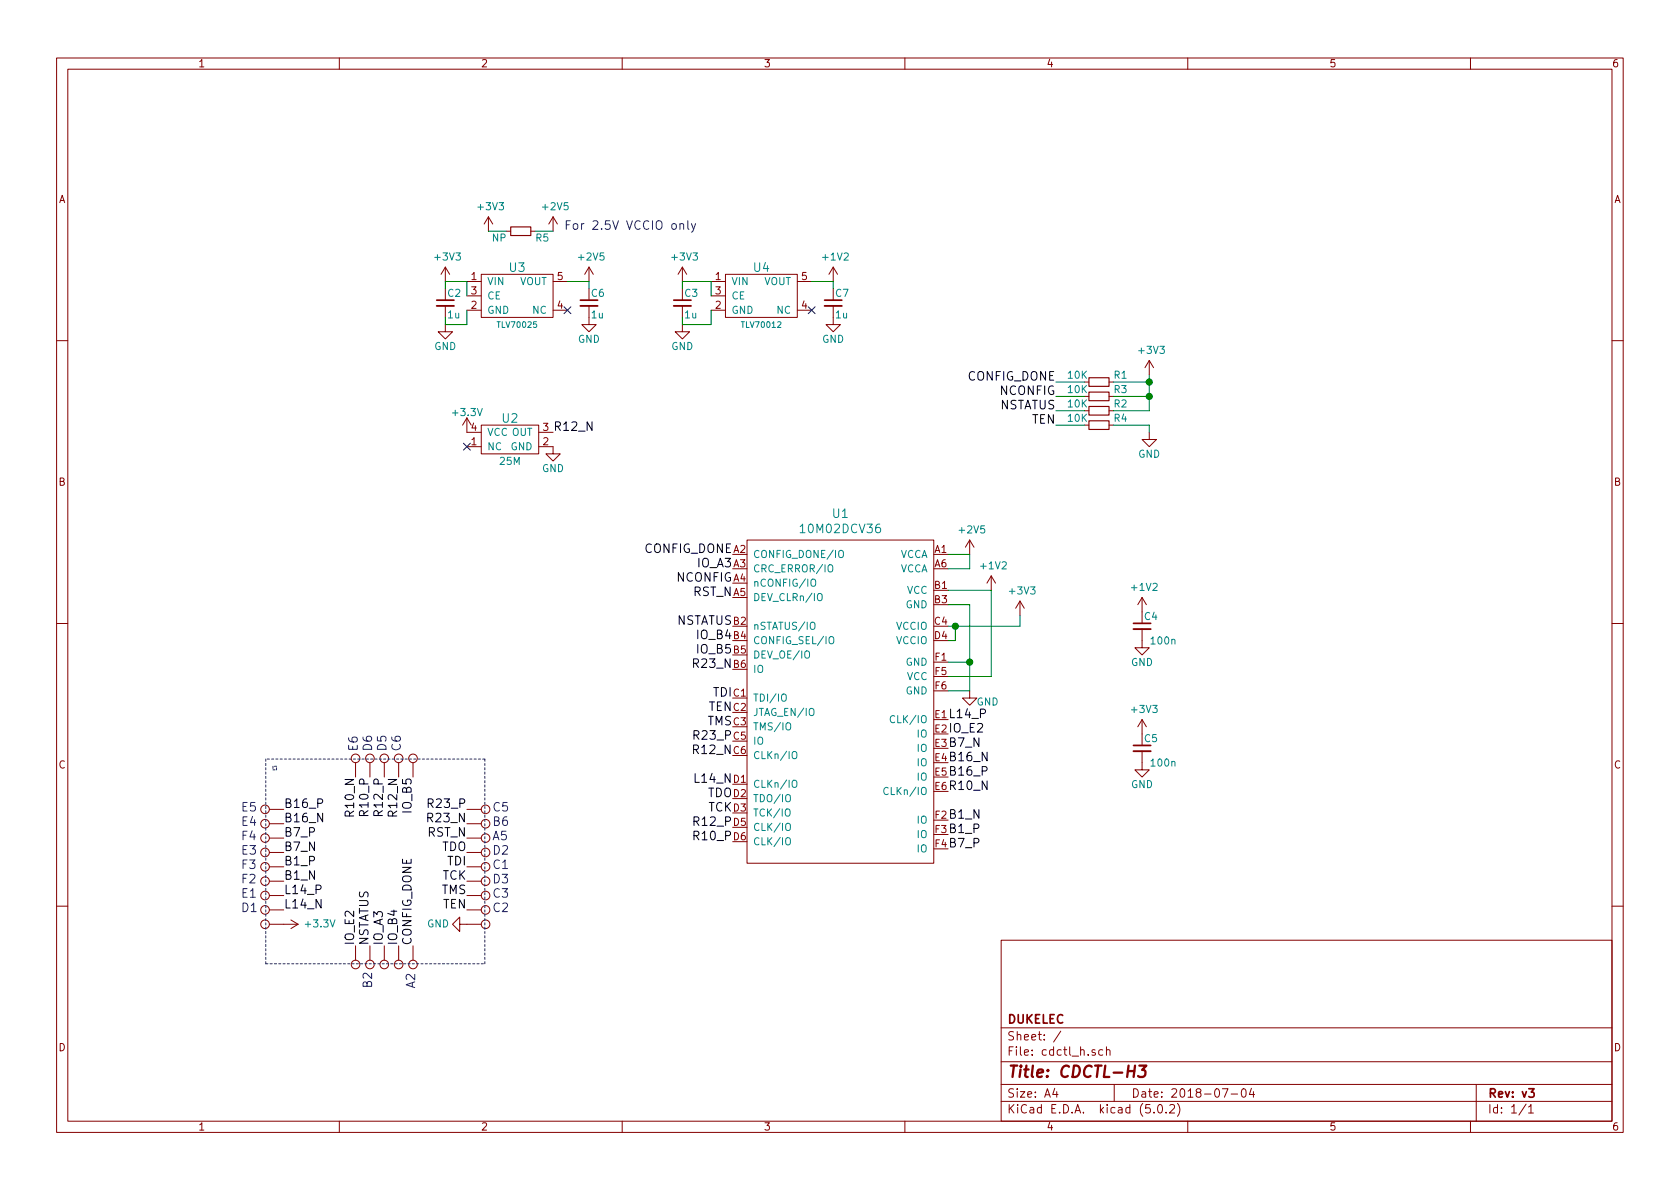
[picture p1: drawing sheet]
<svg xmlns="http://www.w3.org/2000/svg" width="297mm" height="210mm" viewBox="0 0 297 210" stroke-linecap="round" stroke-linejoin="round" font-family="sans-serif">
<g fill="none" stroke="#840000" stroke-width=".18">
<path d="M10 10.3h277v189.9h-277zM12 12.2h273v186.1h-273zM60 10.3v1.9M110 10.3v1.9M160 10.3v1.9M210 10.3v1.9M260 10.3v1.9M86.4 38.3l-.8 1.3M86.4 38.3v2.6M86.4 38.3l.7 1.3M97.8 38.3l-.8 1.3M97.8 38.3v2.6"/>
<path d="M97.8 38.3l.8 1.3M78.7 57.4v1.3h1.3l-1.3 1.2-1.2-1.2h1.2M78.7 47.2v2.6M78.7 54.1v2M78.7 47.2l-.7 1.3M78.7 47.2l.8 1.3M82.5 49.8h2.6M82.5 54.9h2.6M82.5 52.3h2.6M85.1 48.5h12.7v7.6h-12.7zM89.5 40.9h.8M93.9 40.9h.7"/>
<path d="M97.8 49.8h2.5M97.8 54.9h2.5M104.1 54.1v3.3h1.3l-1.3 1.3-1.2-1.3h1.2M104.1 47.2l-.7 1.3M104.1 47.2v2.6M104.1 47.2l.8 1.3M120.6 57.4v1.3h1.3l-1.3 1.2-1.2-1.2h1.2M120.6 47.2v2.6M120.6 54.1v2M120.6 47.2l-.7 1.3M120.6 47.2l.8 1.3M125.7 49.8h2.6"/>
<path d="M125.7 54.9h2.6M125.7 52.3h2.6M128.3 48.5h12.7v7.6h-12.7zM141 49.8h2.5M141 54.9h2.5M147.3 54.1v3.3h1.3l-1.3 1.3-1.3-1.3h1.3M147.3 47.2v2.6M147.3 47.2l-.7 1.3M147.3 47.2l.8 1.3M10 60.2h2M82.5 79h2.6M82.5 73.9v2.5h2.6"/>
<path d="M82.5 73.9l-.7 1.3M82.5 73.9l.8 1.3M85.1 75.2h10.1v5.1h-10.1zM95.2 79h2.6v1.3h1.3l-1.3 1.2-1.3-1.2h1.3M95.2 76.4h2.6M196.1 67.6h.7M196.1 72.6h.7M196.1 70.1h.7M196.1 75.2h.7M203.2 76.4v1.3h1.3l-1.3 1.3-1.3-1.3h1.3M203.2 63.7l-.8 1.3M203.2 63.7v2.6"/>
<path d="M203.2 63.7l.8 1.3M285 60.2h2M132.1 95.5h33v57.1h-33zM171.4 95.5l.8 1.3M171.4 95.5l-.7 1.3M171.4 95.5v2.5M10 110.3h2M175.3 101.8l-.8 1.3M175.3 101.8v2.6M175.3 101.8l.7 1.3M180.3 106.3l-.7 1.3M180.3 106.3v2.5"/>
<path d="M180.3 106.3l.8 1.3M201.9 111.2v3.3h1.3l-1.3 1.3-1.2-1.3h1.2M201.9 105.7v2.5M201.9 105.7l-.7 1.2M201.9 105.7l.8 1.2M285 110.3h2M62.9 134.9v2.5M65.4 134.9v2.5M67.9 134.9v2.5M70.5 134.9v2.5M73 134.9v2.5M171.4 122.2v1.2h1.3l-1.3 1.3-1.2-1.3h1.2"/>
<path d="M201.9 132.8v3.3h1.3l-1.3 1.3-1.2-1.3h1.2M201.9 127.2v2.6M201.9 127.2l-.7 1.3M201.9 127.2l.8 1.3M47.6 153.3h2.6M47.6 158.4h2.6M47.6 155.8h2.6M47.6 150.7h2.6M47.6 148.2h2.6M47.6 143.1h2.6M47.6 145.7h2.6M82.5 153.3h2.6"/>
<path d="M82.5 158.4h2.6M82.5 155.8h2.6M82.5 150.7h2.6M82.5 148.2h2.6M82.5 143.1h2.6M82.5 145.7h2.6M10 160.2h2M47.6 160.9h2.6M47.6 163.4h5.1M51.4 162.7l1.3 .7M52.7 163.4l-1.3 .8M62.9 167.3v2.5"/>
<path d="M65.4 167.3v2.5M67.9 167.3v2.5M70.5 167.3v2.5M73 167.3v2.5M81.3 163.4v1.3l-1.3-1.3 1.3-1.2v1.2h3.8M82.5 160.9h2.6M177 166.3h108v32h-108zM285 160.2h2M60 198.3v1.9M110 198.3v1.9M160 198.3v1.9M177 194.8h108"/>
<path d="M177 191.8h108M177 187.8h108M177 181.8h108M186.5 192.5l-.4 1h1M186.8 193v1M187.6 182.3l-1.3 2M193.6 185.7l-.3-.1-.2 .2v.2l.5 .2v.3h-.5M195 185.7l-.4-.1-.3 .3v.6l.3 .1 .4-.1M195.6 185.7l.2-.1 .4 .1 .1 .9M195.6 185.1v1.5M197 191.8v3M204 196.7v.1"/>
<path d="M204.8 195.5l.4-.2a.94 .94 0 0 1 0 1.5 .79 .79 0 0 1-.4-1.3zM206.2 196.7v.1M206.8 195.5l.2-.2h.4l.2 .2 .1 .3-.1 .2-.8 .8h.9M208.2 195.1a1.71 1.71 0 0 1 0 2.3M210 198.3v1.9M216.1 192.5h1l-.6 1.5M217.7 193.5h1.1M219.6 192.7l.4-.2a.94 .94 0 0 1 0 1.5 .82 .82 0 0 1-.4-1.3zM221.3 192.5l-.4 1h.9M221.6 193v1M260 198.3v1.9M261 191.8v6.5"/>
<path d="M269.8 195.2l-1.2 2M270.3 195.8l.4-.5v1.5M270.3 196.8h.8"/>
<circle cx="62.9" cy="134.1" r=".76"/>
<circle cx="65.4" cy="134.1" r=".76"/>
<circle cx="67.9" cy="134.1" r=".76"/>
<circle cx="70.5" cy="134.1" r=".76"/>
<circle cx="73" cy="134.1" r=".76"/>
<circle cx="46.9" cy="158.4" r=".76"/>
<circle cx="46.9" cy="155.8" r=".76"/>
<circle cx="46.9" cy="150.7" r=".76"/>
<circle cx="46.9" cy="148.2" r=".76"/>
<circle cx="46.9" cy="143.1" r=".76"/>
<circle cx="46.9" cy="145.7" r=".76"/>
<circle cx="46.9" cy="153.3" r=".76"/>
<circle cx="85.9" cy="145.7" r=".76"/>
<circle cx="85.9" cy="148.2" r=".76"/>
<circle cx="85.9" cy="158.4" r=".76"/>
<circle cx="85.9" cy="155.8" r=".76"/>
<circle cx="85.9" cy="150.7" r=".76"/>
<circle cx="85.9" cy="143.1" r=".76"/>
<circle cx="85.9" cy="153.3" r=".76"/>
<circle cx="46.9" cy="160.9" r=".76"/>
<circle cx="46.9" cy="163.4" r=".76"/>
<circle cx="62.9" cy="170.6" r=".76"/>
<circle cx="65.4" cy="170.6" r=".76"/>
<circle cx="67.9" cy="170.6" r=".76"/>
<circle cx="70.5" cy="170.6" r=".76"/>
<circle cx="73" cy="170.6" r=".76"/>
<circle cx="85.9" cy="160.9" r=".76"/>
<circle cx="85.9" cy="163.4" r=".76"/>
</g>
<path d="M77.2 53.1h3.1M102.6 53.1h3.1M119.1 53.1h3.1M145.8 53.1h3M200.4 110.2h3.1M200.4 131.8h3.1M270.3 192.5h.9l-.5 .6 .5 .1v.7l-.2 .1-.7-.1" fill="none" stroke="#840000" stroke-width=".3"/>
<path d="M199.4 189.4h1.2M200.7 188.4l-.3 2M201.4 188.4h1.3l-.8 .8a.48 .48 0 0 1 .6 .4v.5l-.2 .2-.8 .1-.3-.1" fill="none" stroke="#840000" stroke-width=".41"/>
<path d="M99.7 54.2l1.2 1.3M100.9 54.2l-1.2 1.3M142.9 54.2l1.2 1.3M144.1 54.2l-1.2 1.3M81.9 78.4l1.3 1.2M83.2 78.4l-1.3 1.2" fill="none" stroke="#000084" stroke-width=".18"/>
<path d="M77.2 54.1h3.1M102.6 54.1h3.1M119.1 54.1h3.1M145.8 54.1h3M200.4 111.2h3.1M200.4 132.8h3.1" fill="none" stroke="#840000" stroke-width=".33"/>
<g fill="none" stroke="#008484" stroke-width=".18">
<path d="M148.3 97.5a.45 .45 0 0 1 .8 0 .88 .88 0 0 1-.3 1.1l-.3-.1a1.07 1.07 0 0 1-.2-1zM143.3 110.2l.3-.2a.44 .44 0 0 1 .5 .5l-.1 .6-.2 .2-.4-.1a1 1 0 0 1-.1-1zM143.4 102.6a.45 .45 0 0 1 .8 0 .88 .88 0 0 1-.3 1.1l-.3-.1a1.07 1.07 0 0 1-.2-1zM144.7 105l.1-.1a.44 .44 0 0 1 .6 .5l-.1 .6-.2 .2h-.4a.93 .93 0 0 1 0-1.2zM146.5 100a.45 .45 0 0 1 .7 0 .88 .88 0 0 1-.3 1.1h-.3a1.07 1.07 0 0 1-.1-1.1zM146.6 112.7a.45 .45 0 0 1 .8 0 .92 .92 0 0 1-.3 1.1h-.3a1.07 1.07 0 0 1-.2-1.1zM138.3 122.9l.2-.2a.44 .44 0 0 1 .5 .5v.6l-.3 .2-.3-.1a1 1 0 0 1-.1-1zM139 128a.45 .45 0 0 1 .8 0 .92 .92 0 0 1-.3 1.1l-.4-.1a1.07 1.07 0 0 1-.1-1zM140.1 138.1a.45 .45 0 0 1 .7 0 .88 .88 0 0 1-.2 1.1h-.4a1.07 1.07 0 0 1-.1-1.1zM140.1 133.1a.45 .45 0 0 1 .7 0 .88 .88 0 0 1-.2 1.1l-.4-.1a1.07 1.07 0 0 1-.1-1zM157 139.4a.6 .6 0 0 0-.8 .4 .6 .6 0 0 0 .6 .7l.2-.1M158.2 126.7a.6 .6 0 0 0-.9 .4 .6 .6 0 0 0 .6 .7l.3-.1"/>
<path d="M138.9 143.2l.2-.2a.45 .45 0 0 1 .6 .5v.4l-.2 .4h-.5a1 1 0 0 1-.1-1.1zM139 140.7a.45 .45 0 0 1 .7 0 .88 .88 0 0 1-.3 1.1l-.3-.1a1.07 1.07 0 0 1-.1-1zM139 145.8a.45 .45 0 0 1 .7 0 .88 .88 0 0 1-.3 1.1l-.3-.1a1.07 1.07 0 0 1-.1-1zM139 148.3a.45 .45 0 0 1 .7 0 .88 .88 0 0 1-.3 1.1l-.3-.1a1.07 1.07 0 0 1-.1-1z"/>
</g>
<g fill="none" stroke="#008400" stroke-width=".18">
<path d="M78.7 51v-1.2h3.8v2.5M82.5 54.9v2.5h-3.8v-1.3M86.4 40.9h3.1M94.6 40.9h3.2M100.3 49.8h3.8v1.2M120.6 51v-1.2h5.1v2.5M125.7 54.9v2.5h-5.1v-1.3M143.5 49.8h3.8v1.2M186.7 67.6h5.1M186.7 70.1h5.1M186.7 72.6h5.1M186.7 75.2h5.1"/>
<path d="M196.8 67.6h6.4M196.8 70.1h6.4M196.8 75.2h6.4v1.2M203.2 66.3v6.3h-6.4M167.6 98h3.8v2.6h-3.8M167.6 106.9h3.8v15.3h-3.8M167.6 117.1h3.8M167.6 104.4h7.7v15.2h-7.7M168.9 110.7v2.6h-1.3M180.3 108.8v1.9h-12.7"/>
</g>
<g fill="#008400" stroke="#008400" stroke-width=".25">
<circle cx="171.5" cy="117.1" r=".51"/>
<circle cx="168.9" cy="110.7" r=".51"/>
<circle cx="203.2" cy="67.6" r=".51"/>
<circle cx="203.2" cy="70.1" r=".51"/>
</g>
<path d="M90.3 40.1h3.6v1.6h-3.6zM192.5 66.8h3.6v1.5h-3.6zM192.5 71.9h3.6v1.5h-3.6zM192.5 69.3h3.6v1.6h-3.6zM192.5 74.4h3.6v1.5h-3.6z" fill="none" stroke="#840000" stroke-width=".2"/>
<path d="M47 134.2v36.2M48.3 135.5v.6M48.3 136.1h.6M48.9 136.1v-.6M48.9 135.5h-.6M85.7 134.2h-38.7M47 170.4h38.7M85.7 170.4v-36.2" fill="none" stroke="#0000c2" stroke-width=".18" stroke-dasharray=".4 .4"/>
<path d="M120.2 39.7l.1-.1a.37 .37 0 0 1 .6 .1v.9M121.6 39v1.3l.2 .3M122.3 39.5l.3 1.1M123 39.5l-.5 1.4-.2 .2" fill="none" stroke="#0000c2" stroke-width=".18"/>
<text font-size="2.8" fill="#840000" x="178" y="190.5">Title: CDCTL-H3</text>
<g font-size="2.1" fill="#0000c2">
<text x="99.7" y="40.6">For 2.5V VCCIO only</text>
<text x="63.2" y="133" transform="rotate(-90 63.2 133)">E6</text>
<text x="65.8" y="133" transform="rotate(-90 65.8 133)">D6</text>
<text x="68.3" y="133" transform="rotate(-90 68.3 133)">D5</text>
<text x="70.9" y="133" transform="rotate(-90 70.9 133)">C6</text>
<text x="42.5" y="143.5">E5</text>
<text x="87" y="143.5">C5</text>
<text x="42.5" y="146">E4</text>
<text x="42.5" y="148.6">F4</text>
<text x="87" y="148.6">A5</text>
<text x="87" y="146">B6</text>
<text x="42.5" y="151.1">E3</text>
<text x="42.5" y="153.7">F3</text>
<text x="87" y="153.7">C1</text>
<text x="87" y="151.1">D2</text>
<text x="42.5" y="156.2">F2</text>
<text x="42.5" y="158.7">E1</text>
<text x="42.5" y="161.3">D1</text>
<text x="87" y="161.3">C2</text>
<text x="87" y="158.7">C3</text>
<text x="87" y="156.2">D3</text>
<text x="65.8" y="174.9" transform="rotate(-90 65.8 174.9)">B2</text>
<text x="73.4" y="174.9" transform="rotate(-90 73.4 174.9)">A2</text>
</g>
<g font-size="2.1" fill="#008484">
<text x="90.1" y="48.1">U3</text>
<text x="133.3" y="48.1">U4</text>
<text x="88.8" y="74.7">U2</text>
<text x="141.9" y="94.3">10M02DCV36</text>
<text x="147.2" y="91.6">U1</text>
</g>
<g font-size="2.1">
<text x="171.1" y="67.3">CONFIG_DONE</text>
<text x="176.9" y="69.8">NCONFIG</text>
<text x="97.8" y="76.2">R12_N</text>
<text x="176.7" y="72.4">NSTATUS</text>
<text x="182.4" y="74.9">TEN</text>
<text x="114" y="97.8">CONFIG_DONE</text>
<text x="123.4" y="100.3">IO_A3</text>
<text x="119.8" y="102.9">NCONFIG</text>
<text x="122.6" y="105.4">RST_N</text>
<text x="119.5" y="110.5">NSTATUS</text>
<text x="123.4" y="113">IO_B4</text>
<text x="122.9" y="118.1">R23_N</text>
<text x="123.4" y="115.6">IO_B5</text>
<text x="125.3" y="125.7">TEN</text>
<text x="126.1" y="123.2">TDI</text>
<text x="123.1" y="130.8">R23_P</text>
<text x="125.1" y="128.3">TMS</text>
<text x="167.6" y="127">L14_P</text>
<text x="167.6" y="129.5">IO_E2</text>
<text x="122.9" y="133.3">R12_N</text>
<text x="167.6" y="137.2">B16_P</text>
<text x="167.6" y="134.6">B16_N</text>
<text x="167.6" y="132.1">B7_N</text>
<text x="50.2" y="142.9">B16_P</text>
<text x="65.2" y="143.9" transform="rotate(-90 65.2 143.9)">R10_P</text>
<text x="67.7" y="143.9" transform="rotate(-90 67.7 143.9)">R12_P</text>
<text x="72.8" y="143.6" transform="rotate(-90 72.8 143.6)">IO_B5</text>
<text x="76.1" y="142.9">R23_P</text>
<text x="123.2" y="138.4">L14_N</text>
<text x="125.1" y="141">TDO</text>
<text x="125.2" y="143.5">TCK</text>
<text x="167.6" y="139.7">R10_N</text>
<text x="50.2" y="147.9">B7_P</text>
<text x="50.2" y="145.4">B16_N</text>
<text x="62.6" y="144" transform="rotate(-90 62.6 144)">R10_N</text>
<text x="70.2" y="144" transform="rotate(-90 70.2 144)">R12_N</text>
<text x="75.6" y="147.9">RST_N</text>
<text x="75.9" y="145.4">R23_N</text>
<text x="123.1" y="146">R12_P</text>
<text x="123.1" y="148.6">R10_P</text>
<text x="167.6" y="149.9">B7_P</text>
<text x="167.6" y="147.3">B1_P</text>
<text x="167.6" y="144.8">B1_N</text>
<text x="50.2" y="153">B1_P</text>
<text x="50.2" y="155.6">B1_N</text>
<text x="50.2" y="150.5">B7_N</text>
<text x="78.1" y="150.5">TDO</text>
<text x="78.2" y="155.6">TCK</text>
<text x="79.1" y="153">TDI</text>
<text x="50.2" y="158.1">L14_P</text>
<text x="50.2" y="160.6">L14_N</text>
<text x="78.1" y="158.1">TMS</text>
<text x="78.3" y="160.6">TEN</text>
<text x="62.6" y="167.3" transform="rotate(-90 62.6 167.3)">IO_E2</text>
<text x="65.2" y="167.3" transform="rotate(-90 65.2 167.3)">NSTATUS</text>
<text x="67.7" y="167.3" transform="rotate(-90 67.7 167.3)">IO_A3</text>
<text x="70.2" y="167.3" transform="rotate(-90 70.2 167.3)">IO_B4</text>
<text x="72.8" y="167.3" transform="rotate(-90 72.8 167.3)">CONFIG_DONE</text>
</g>
<g font-size="2.1" fill="#840000">
<text x="178" y="184">Sheet: /</text>
<text x="178" y="181">DUKELEC</text>
<text x="178" y="186.7">File: cdctl_h.sch</text>
<text x="178" y="196.9">KiCad E.D.A. kicad (5.0.2)</text>
<text x="178" y="194.1">Size: A4</text>
<text x="200" y="194.1">Date: 2018-07-04</text>
<text x="263" y="194.1">Rev: v3</text>
<text x="263" y="196.9">Id: 1/1</text>
</g>
<g font-size="1.8" fill="#840000">
<text x="35" y="11.9">1</text>
<text x="85" y="11.9">2</text>
<text x="135" y="11.9">3</text>
<text x="185" y="11.9">4</text>
<text x="235" y="11.9">5</text>
<text x="285" y="11.9">6</text>
<text x="10.4" y="35.9">A</text>
<text x="285.4" y="35.9">A</text>
<text x="83.3" y="49.5">1</text>
<text x="83.3" y="52.1">3</text>
<text x="98.6" y="49.5">5</text>
<text x="126.5" y="49.5">1</text>
<text x="126.5" y="52.1">3</text>
<text x="141.8" y="49.5">5</text>
<text x="83.3" y="54.6">2</text>
<text x="98.6" y="54.6">4</text>
<text x="126.5" y="54.6">2</text>
<text x="141.8" y="54.6">4</text>
<text x="83.3" y="76.2">4</text>
<text x="96" y="76.2">3</text>
<text x="83.3" y="78.7">1</text>
<text x="96" y="78.7">2</text>
<text x="10.4" y="85.9">B</text>
<text x="285.4" y="85.9">B</text>
<text x="129.7" y="97.8">A2</text>
<text x="129.7" y="100.3">A3</text>
<text x="165.3" y="97.8">A1</text>
<text x="165.3" y="100.3">A6</text>
<text x="129.7" y="102.9">A4</text>
<text x="129.7" y="105.4">A5</text>
<text x="165.3" y="104.1">B1</text>
<text x="165.3" y="106.7">B3</text>
<text x="129.7" y="110.5">B2</text>
<text x="129.7" y="113">B4</text>
<text x="165.3" y="110.5">C4</text>
<text x="165.3" y="113">D4</text>
<text x="129.7" y="115.6">B5</text>
<text x="129.7" y="118.1">B6</text>
<text x="165.4" y="116.8">F1</text>
<text x="165.4" y="119.4">F5</text>
<text x="129.7" y="123.2">C1</text>
<text x="129.7" y="125.7">C2</text>
<text x="165.4" y="121.9">F6</text>
<text x="129.7" y="128.3">C3</text>
<text x="129.7" y="130.8">C5</text>
<text x="165.3" y="127">E1</text>
<text x="165.3" y="129.5">E2</text>
<text x="10.4" y="135.9">C</text>
<text x="129.7" y="133.3">C6</text>
<text x="165.3" y="132.1">E3</text>
<text x="165.3" y="134.6">E4</text>
<text x="165.3" y="137.2">E5</text>
<text x="285.4" y="135.9">C</text>
<text x="129.7" y="138.4">D1</text>
<text x="129.7" y="141">D2</text>
<text x="129.7" y="143.5">D3</text>
<text x="165.3" y="139.7">E6</text>
<text x="129.7" y="146">D5</text>
<text x="129.7" y="148.6">D6</text>
<text x="165.4" y="144.8">F2</text>
<text x="165.4" y="147.3">F3</text>
<text x="165.4" y="149.9">F4</text>
<text x="10.4" y="185.9">D</text>
<text x="285.4" y="185.9">D</text>
<text x="35" y="199.9">1</text>
<text x="85" y="199.9">2</text>
<text x="135" y="199.9">3</text>
<text x="185" y="199.9">4</text>
<text x="235" y="199.9">5</text>
<text x="285" y="199.9">6</text>
</g>
<g font-size="1.8" fill="#008484">
<text x="84.7" y="37.2">+3V3</text>
<text x="96.1" y="37.2">+2V5</text>
<text x="77" y="46.1">+3V3</text>
<text x="87" y="42.7">NP</text>
<text x="94.8" y="42.7">R5</text>
<text x="102.4" y="46.1">+2V5</text>
<text x="118.9" y="46.1">+3V3</text>
<text x="145.6" y="46.1">+1V2</text>
<text x="79.2" y="52.5">C2</text>
<text x="86.1" y="50.4">VIN</text>
<text x="86.1" y="53">CE</text>
<text x="91.9" y="50.4">VOUT</text>
<text x="104.6" y="52.5">C6</text>
<text x="121.1" y="52.5">C3</text>
<text x="129.3" y="50.4">VIN</text>
<text x="129.3" y="53">CE</text>
<text x="135.1" y="50.4">VOUT</text>
<text x="147.8" y="52.5">C7</text>
<text x="79.2" y="56.3">1u</text>
<text x="86.1" y="55.5">GND</text>
<text x="94.2" y="55.5">NC</text>
<text x="104.6" y="56.3">1u</text>
<text x="121.1" y="56.3">1u</text>
<text x="129.3" y="55.5">GND</text>
<text x="137.4" y="55.5">NC</text>
<text x="147.8" y="56.3">1u</text>
<text x="76.8" y="61.9">GND</text>
<text x="102.2" y="60.6">GND</text>
<text x="118.7" y="61.9">GND</text>
<text x="145.4" y="60.6">GND</text>
<text x="201.5" y="62.6">+3V3</text>
<text x="188.9" y="67">10K</text>
<text x="188.9" y="69.5">10K</text>
<text x="197" y="67">R1</text>
<text x="197" y="69.5">R3</text>
<text x="80.2" y="73.6">+3.3V</text>
<text x="86.1" y="77.1">VCC OUT</text>
<text x="188.9" y="72.1">10K</text>
<text x="188.9" y="74.6">10K</text>
<text x="197" y="72.1">R2</text>
<text x="197" y="74.6">R4</text>
<text x="86.1" y="79.6">NC</text>
<text x="88.5" y="82.2">25M</text>
<text x="90.3" y="79.6">GND</text>
<text x="95.8" y="83.5">GND</text>
<text x="201.2" y="80.9">GND</text>
<text x="169.7" y="94.3">+2V5</text>
<text x="133.1" y="98.7">CONFIG_DONE/IO</text>
<text x="133.1" y="101.2">CRC_ERROR/IO</text>
<text x="159.1" y="98.7">VCCA</text>
<text x="159.1" y="101.2">VCCA</text>
<text x="173.6" y="100.7">+1V2</text>
<text x="133.1" y="103.8">nCONFIG/IO</text>
<text x="133.1" y="106.3">DEV_CLRn/IO</text>
<text x="160.1" y="107.6">GND</text>
<text x="160.4" y="105">VCC</text>
<text x="178.6" y="105.1">+3V3</text>
<text x="200.2" y="104.5">+1V2</text>
<text x="133.1" y="111.4">nSTATUS/IO</text>
<text x="133.1" y="113.9">CONFIG_SEL/IO</text>
<text x="158.5" y="111.4">VCCIO</text>
<text x="158.5" y="113.9">VCCIO</text>
<text x="202.4" y="109.6">C4</text>
<text x="203.7" y="114">100n</text>
<text x="133.1" y="116.5">DEV_OE/IO</text>
<text x="133.1" y="119">IO</text>
<text x="160.1" y="117.7">GND</text>
<text x="200" y="117.8">GND</text>
<text x="133.1" y="124.1">TDI/IO</text>
<text x="160.1" y="122.8">GND</text>
<text x="160.4" y="120.3">VCC</text>
<text x="172.7" y="124.8">GND</text>
<text x="133.1" y="126.6">JTAG_EN/IO</text>
<text x="133.1" y="129.2">TMS/IO</text>
<text x="133.1" y="131.7">IO</text>
<text x="158.1" y="127.9">CLK/IO</text>
<text x="162.2" y="130.4">IO</text>
<text x="200.2" y="126.1">+3V3</text>
<text x="202.4" y="131.2">C5</text>
<text x="133.1" y="134.2">CLKn/IO</text>
<text x="162.2" y="133">IO</text>
<text x="162.2" y="135.5">IO</text>
<text x="203.7" y="135.6">100n</text>
<text x="133.1" y="139.3">CLKn/IO</text>
<text x="133.1" y="141.9">TDO/IO</text>
<text x="157" y="140.6">CLKn/IO</text>
<text x="162.2" y="138">IO</text>
<text x="200" y="139.4">GND</text>
<text x="133.1" y="144.4">TCK/IO</text>
<text x="133.1" y="146.9">CLK/IO</text>
<text x="133.1" y="149.5">CLK/IO</text>
<text x="162.2" y="145.7">IO</text>
<text x="162.2" y="148.2">IO</text>
<text x="162.2" y="150.7">IO</text>
<text x="54.2" y="164">+3.3V</text>
<text x="75.5" y="164">GND</text>
</g>
<g font-size="1.4" fill="#008484">
<text x="88.1" y="58">TLV70025</text>
<text x="131.3" y="58">TLV70012</text>
</g>
</svg>
